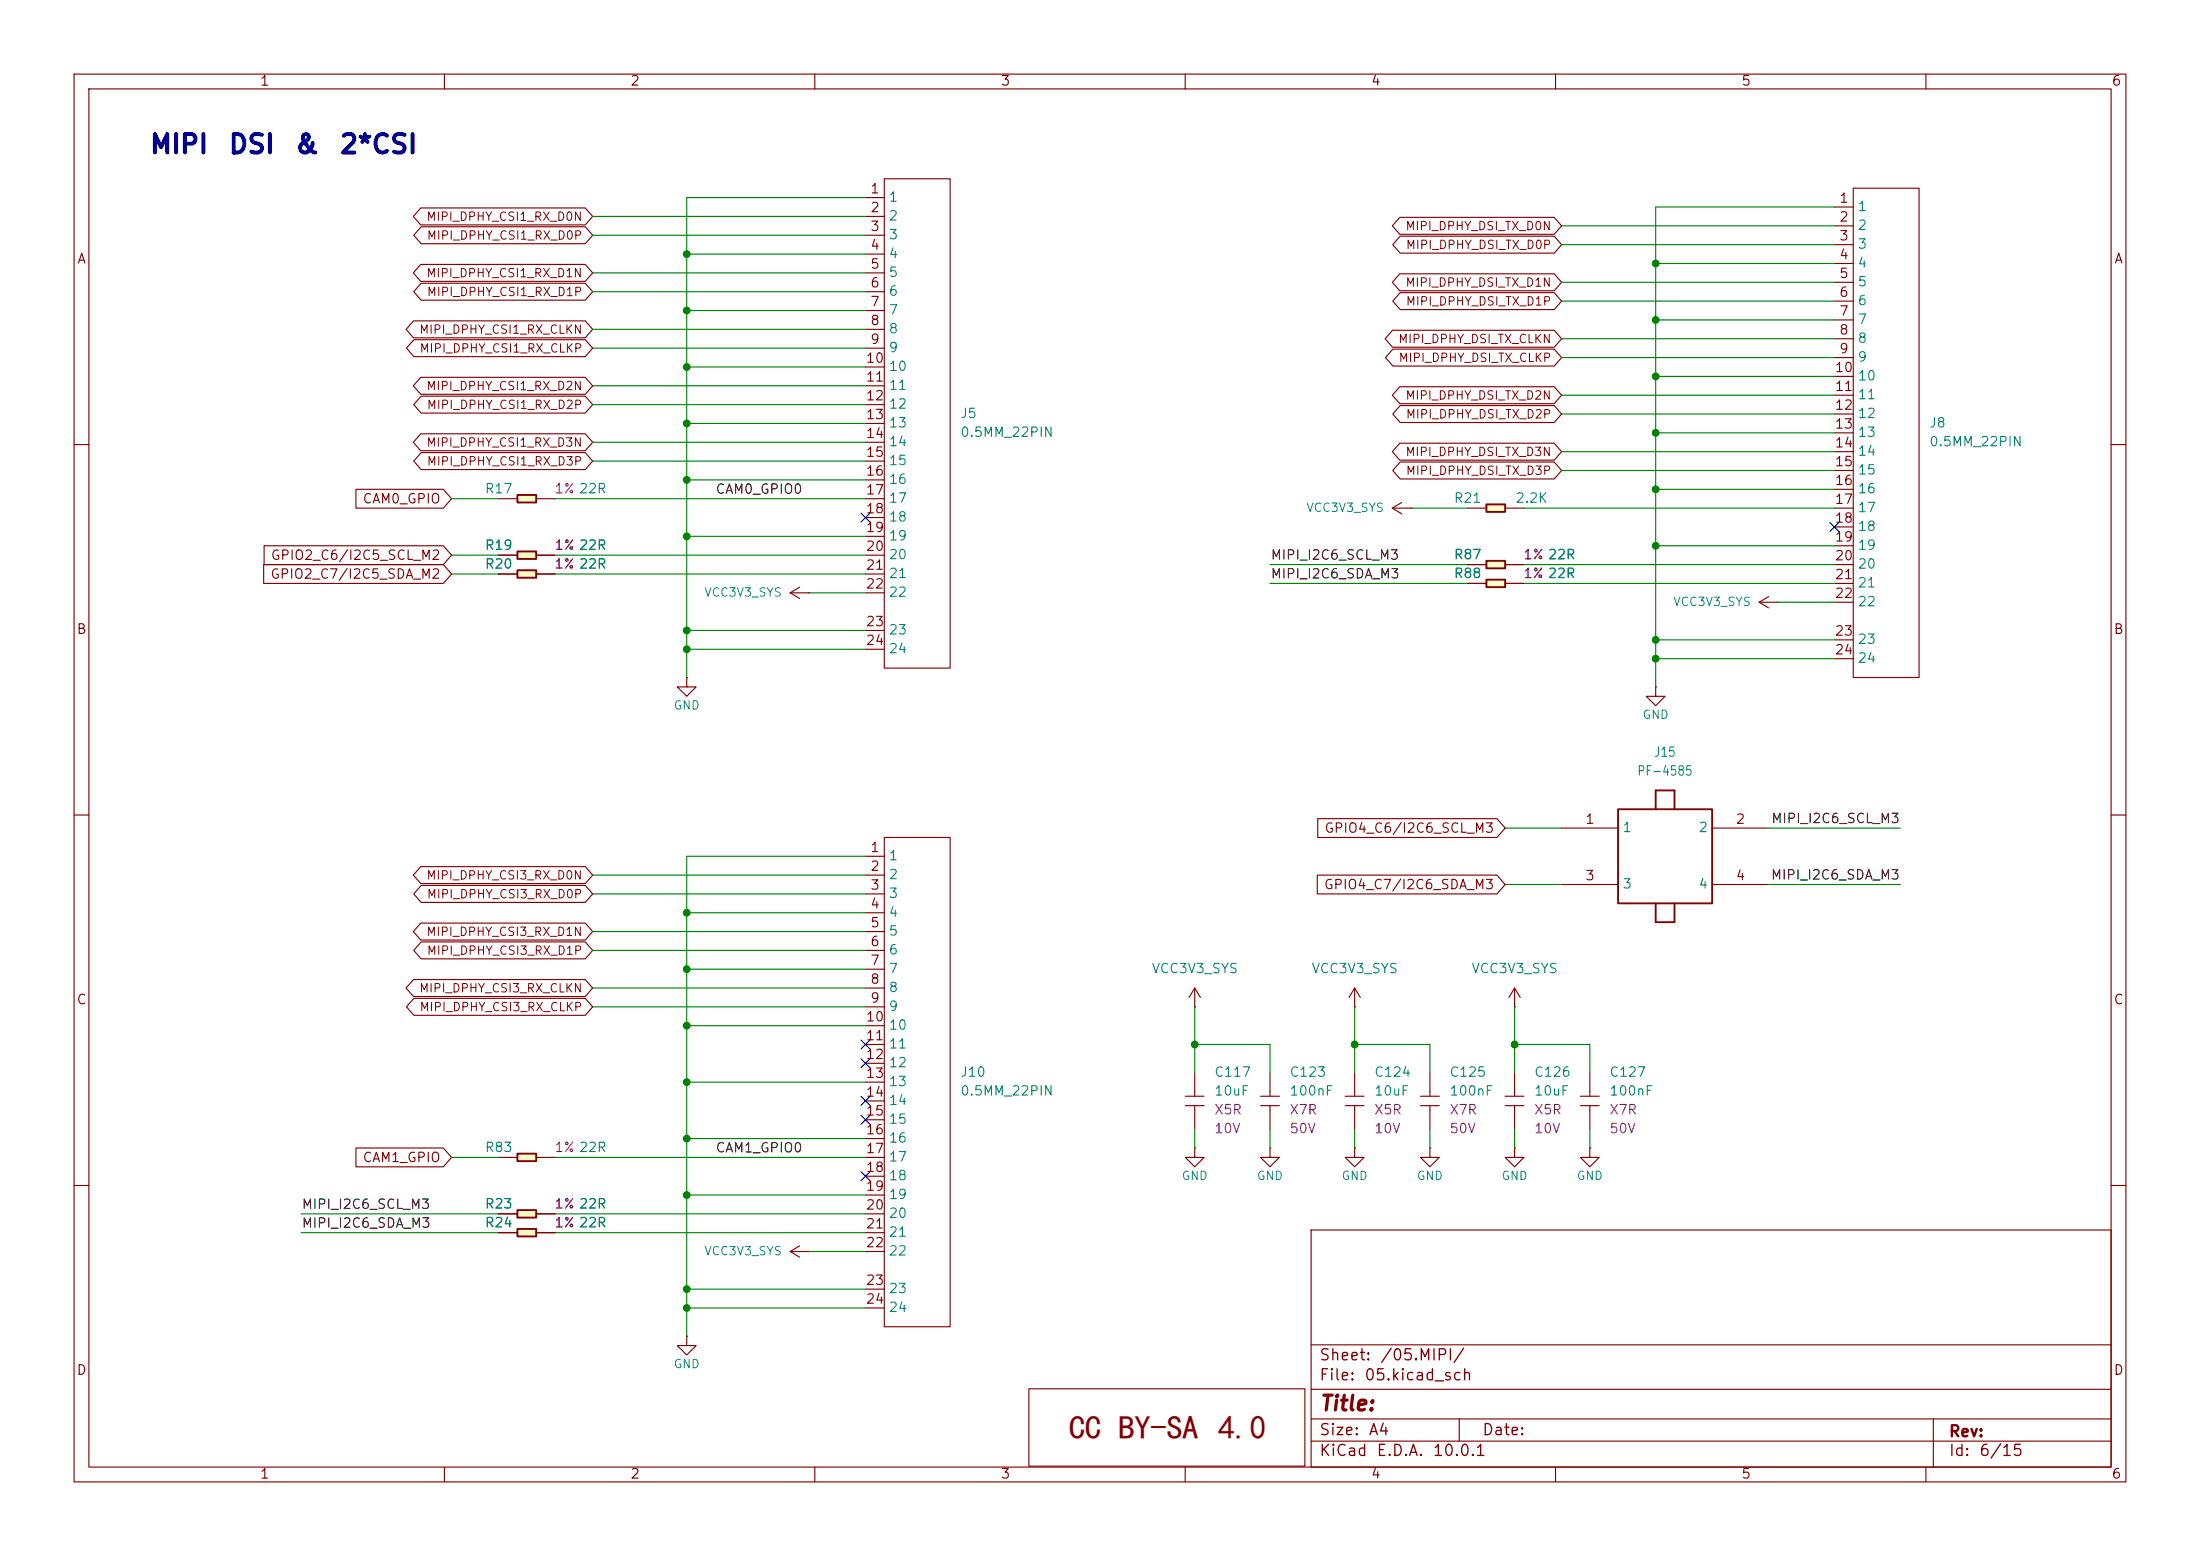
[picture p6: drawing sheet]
<svg xmlns="http://www.w3.org/2000/svg" width="297mm" height="210mm" viewBox="0 0 297 210" stroke-linecap="round" stroke-linejoin="round" font-family="sans-serif">
<path d="M0 0h297v210h-297z" fill="#fff" stroke="#fff" stroke-width=".14"/>
<g fill="none" stroke="#830000" stroke-width=".15">
<path d="M10 10h277v190h-277zM12 12h273v186h-273zM60 10v2M110 10v2M160 10v2M210 10v2M260 10v2M10 60h2M108 79.2l-1.3 .8M285 60h2M106.7 80l1.3 .8M106.7 80h2.5"/>
<path d="M109.2 80h.1M223.5 92.7v1.3h1.3l-1.3 1.3-1.2-1.3h1.2M223.5 92.7h.1M237.5 81.3l1.3 .7M237.5 81.3h2.5M238.8 80.5l-1.3 .8M240 81.3h.1M10 110h2M116.8 115.6h2.6M116.8 118.1h2.6M119.4 113h8.9v66.1h-8.9zM210.8 111.8h7.6"/>
<path d="M210.8 119.4h7.6M231.1 111.8h7.7M231.1 119.4h7.7M285 110h2M116.8 120.7h2.6M116.8 123.2h2.6M116.8 125.7h2.6M116.8 128.3h2.6M116.8 130.8h2.6M116.8 133.4h2.6M116.8 135.9h2.6M116.8 138.4h2.6"/>
<path d="M161.3 135.9h.1M161.3 133.4v2.5M161.3 133.4l-.8 1.2M161.3 133.4l.8 1.2M116.8 141h2.6M116.8 143.5h2.6M116.8 146.1h2.6M116.8 148.6h2.6M116.8 151.1h2.6M116.8 153.7h2.6M116.8 156.2h2.6M116.8 158.8h2.6"/>
<path d="M160 148h2.6M160 149.2h2.6M161.3 154.9v1.3h1.3l-1.3 1.3-1.3-1.3h1.3M161.3 154.9h.1M161.3 144.8v3.2M161.3 149.2v3.2M171.5 154.9v1.3h1.2l-1.2 1.3-1.3-1.3h1.3M171.5 154.9h.1M182.9 154.9v1.3h1.3l-1.3 1.3-1.3-1.3h1.3M182.9 154.9h.1M203.2 148h2.5M203.2 149.2h2.5"/>
<path d="M204.5 144.8v3.2M204.5 149.2v3.2M213.4 148h2.5M213.4 149.2h2.5M214.6 144.8v3.2M214.6 149.2v3.2M10 160h2M106.7 168.9l1.3 .8M106.7 168.9h2.5M108 168.1l-1.3 .8M109.2 168.9h.1M116.8 168.9h2.6"/>
<path d="M116.8 161.3h2.6M116.8 163.8h2.6M116.8 166.4h2.6M116.8 174h2.6M116.8 176.5h2.6M177 166h108v32h-108zM285 160h2M60 198v2M110 198v2M138.9 187.4h37.3v10.5h-37.3zM160 198v2M177 194.5h108"/>
<path d="M177 191.5h108M177 187.5h108M177 181.5h108M197 191.5v3M210 198v2M260 198v2M261 191.5v6.5"/>
</g>
<path d="M218.4 109.2h12.7v12.7h-12.7zM223.5 109.2v-2.5h2.6v2.5M223.5 121.9v2.6h2.6v-2.6" fill="none" stroke="#830000" stroke-width=".25"/>
<path d="M69.9 77h2.5v1h-2.5z" fill="#ffffc2"/>
<path d="M69.9 77h2.5v1h-2.5z" fill="none" stroke="#830000" stroke-width=".25"/>
<path d="M67.3 77.5h2.6M72.4 77.5h2.5" fill="none" stroke="#830000" stroke-width=".15"/>
<path d="M69.9 66.8h2.5v1h-2.5z" fill="#ffffc2"/>
<path d="M69.9 66.8h2.5v1h-2.5z" fill="none" stroke="#830000" stroke-width=".25"/>
<path d="M67.3 67.3h2.6M72.4 67.3h2.5" fill="none" stroke="#830000" stroke-width=".15"/>
<path d="M69.9 74.4h2.5v1h-2.5z" fill="#ffffc2"/>
<path d="M69.9 74.4h2.5v1h-2.5z" fill="none" stroke="#830000" stroke-width=".25"/>
<g fill="none" stroke="#830000" stroke-width=".15">
<path d="M116.8 26.7h2.6M116.8 29.2h2.6M116.8 31.8h2.6M116.8 34.3h2.6M116.8 36.8h2.6M116.8 39.4h2.6M119.4 24.1h8.9v66.1h-8.9zM247.7 27.9h2.5M247.7 30.5h2.5M247.7 33h2.5M247.7 35.6h2.5M247.7 38.1h2.5"/>
<path d="M250.2 25.4h8.9v66h-8.9zM116.8 41.9h2.6M116.8 44.5h2.6M116.8 47h2.6M116.8 49.5h2.6M116.8 52.1h2.6M116.8 54.6h2.6M116.8 57.2h2.6M116.8 59.7h2.6M247.7 40.6h2.5M247.7 43.2h2.5M247.7 45.7h2.5"/>
<path d="M247.7 48.3h2.5M247.7 50.8h2.5M247.7 53.3h2.5M247.7 55.9h2.5M247.7 58.4h2.5M67.3 74.9h2.6M72.4 74.9h2.5M116.8 74.9h2.6M116.8 62.2h2.6M116.8 64.8h2.6M116.8 67.3h2.6M116.8 69.9h2.6"/>
<path d="M116.8 72.4h2.6M116.8 77.5h2.6M247.7 61h2.5M247.7 63.5h2.5M247.7 66h2.5M247.7 68.6h2.5M247.7 71.1h2.5M247.7 73.7h2.5M247.7 76.2h2.5M247.7 78.7h2.5M92.7 91.4v1.3h1.3l-1.3 1.3-1.3-1.3h1.3M92.7 91.4h.1"/>
<path d="M116.8 80h2.6M116.8 85.1h2.6M116.8 87.6h2.6M247.7 81.3h2.5M247.7 86.4h2.5M247.7 88.9h2.5M170.2 148h2.5M170.2 149.2h2.5M171.5 144.8v3.2M171.5 149.2v3.2"/>
</g>
<path d="M69.9 163.3h2.5v1h-2.5z" fill="#ffffc2"/>
<path d="M69.9 163.3h2.5v1h-2.5z" fill="none" stroke="#830000" stroke-width=".25"/>
<path d="M67.3 163.8h2.6M72.4 163.8h2.5" fill="none" stroke="#830000" stroke-width=".15"/>
<path d="M69.9 155.7h2.5v1h-2.5z" fill="#ffffc2"/>
<path d="M69.9 155.7h2.5v1h-2.5z" fill="none" stroke="#830000" stroke-width=".25"/>
<path d="M67.3 156.2h2.6M72.4 156.2h2.5" fill="none" stroke="#830000" stroke-width=".15"/>
<path d="M69.9 165.9h2.5v1h-2.5z" fill="#ffffc2"/>
<path d="M69.9 165.9h2.5v1h-2.5z" fill="none" stroke="#830000" stroke-width=".25"/>
<path d="M67.3 166.4h2.6M72.4 166.4h2.5" fill="none" stroke="#830000" stroke-width=".15"/>
<path d="M200.7 68.1h2.5v1h-2.5z" fill="#ffffc2"/>
<path d="M200.7 68.1h2.5v1h-2.5z" fill="none" stroke="#830000" stroke-width=".25"/>
<path d="M198.1 68.6h2.6M203.2 68.6h2.5" fill="none" stroke="#830000" stroke-width=".15"/>
<path d="M200.7 75.7h2.5v1h-2.5z" fill="#ffffc2"/>
<path d="M200.7 75.7h2.5v1h-2.5z" fill="none" stroke="#830000" stroke-width=".25"/>
<path d="M198.1 76.2h2.6M203.2 76.2h2.5" fill="none" stroke="#830000" stroke-width=".15"/>
<path d="M200.7 78.2h2.5v1h-2.5z" fill="#ffffc2"/>
<path d="M200.7 78.2h2.5v1h-2.5z" fill="none" stroke="#830000" stroke-width=".25"/>
<g fill="none" stroke="#830000" stroke-width=".15">
<path d="M56.8 35.7h22.2l1 1.1-1 1.2h-22.2l-1-1.2zM56.8 28.1h22.2l1 1.1-1 1.2h-22.2l-1-1.2zM56.9 38.2h22.1l1 1.2-1 1.1h-22.1l-1-1.1zM56.9 30.6h22.1l1 1.2-1 1.1h-22.1l-1-1.1zM189 29.3h20.8l1 1.2-1 1.1h-20.8l-1-1.1zM189 37h20.8l1 1.1-1 1.1h-20.8l-1-1.1zM189 39.5h20.8l1 1.1-1 1.2h-20.8l-1-1.2zM189 31.9h20.8l1 1.1-1 1.2h-20.8l-1-1.2zM55.8 43.3h23.2l1 1.2-1 1.1h-23.2l-1-1.1zM55.9 45.8h23.1l1 1.2-1 1.1h-23.1l-1-1.1zM56.8 58.5h22.2l1 1.2-1 1.1h-22.2l-1-1.1zM56.8 50.9h22.2l1 1.2-1 1.1h-22.2l-1-1.1z"/>
<path d="M56.9 53.5h22.1l1 1.1-1 1.2h-22.1l-1-1.2zM188 44.6h21.8l1 1.1-1 1.2h-21.8l-1-1.2zM188 47.1h21.8l1 1.2-1 1.1h-21.8l-1-1.1zM189 59.8h20.8l1 1.2-1 1.1h-20.8l-1-1.1zM189 52.2h20.8l1 1.1-1 1.2h-20.8l-1-1.2zM189 54.7h20.8l1 1.2-1 1.1h-20.8l-1-1.1zM35.6 76.2h24.2l1.2 1.3-1.2 1.2h-24.2zM35.7 73.7h24.1l1.2 1.2-1.2 1.3h-24.1zM48.1 66h11.7l1.2 1.3-1.2 1.3h-11.7zM56.9 61.1h22.1l1 1.1-1 1.2h-22.1l-1-1.2zM67.3 77.5h2.6M67.3 74.9h2.6"/>
<path d="M72.4 77.5h2.5M72.4 74.9h2.5M188 68.6l1.2 .7M188 68.6h2.5M189 62.4h20.8l1 1.1-1 1.1h-20.8l-1-1.1zM189.2 67.8l-1.2 .8M190.5 68.6h.1M198.1 78.7h2.6M198.1 76.2h2.6M203.2 78.7h2.5M203.2 76.2h2.5M56.8 117h22.2l1 1.1-1 1.2h-22.2l-1-1.2z"/>
<path d="M56.9 119.5h22.1l1 1.2-1 1.1h-22.1l-1-1.1zM177.8 118.1h24.3l1.1 1.3-1.1 1.3h-24.3zM177.9 110.5h24.2l1.1 1.3-1.1 1.2h-24.2zM55.8 132.2h23.2l1 1.2-1 1.1h-23.2l-1-1.1zM55.9 134.7h23.1l1 1.2-1 1.1h-23.1l-1-1.1zM56.8 124.6h22.2l1 1.1-1 1.2h-22.2l-1-1.2zM56.9 127.1h22.1l1 1.2-1 1.1h-22.1l-1-1.1zM182.9 135.9h.1M182.9 133.4l-.8 1.2M182.9 133.4l.7 1.2M182.9 133.4v2.5M204.5 135.9h.1"/>
<path d="M204.5 133.4l-.8 1.2M204.5 133.4l.7 1.2M204.5 133.4v2.5M48.1 154.9h11.7l1.2 1.3-1.2 1.3h-11.7zM181.6 148h2.6M181.6 149.2h2.6M182.9 144.8v3.2M182.9 149.2v3.2M191.8 148h2.5M191.8 149.2h2.5M193 154.9v1.3h1.3l-1.3 1.3-1.2-1.3h1.2M193 154.9h.1"/>
<path d="M193 144.8v3.2M193 149.2v3.2M204.5 154.9v1.3h1.2l-1.2 1.3-1.3-1.3h1.3M204.5 154.9h.1M214.6 154.9v1.3h1.3l-1.3 1.3-1.2-1.3h1.2M214.6 154.9h.1M67.3 163.8h2.6M67.3 166.4h2.6M72.4 163.8h2.5M72.4 166.4h2.5M92.7 180.3v1.3h1.3l-1.3 1.3-1.3-1.3h1.3M92.7 180.3h.1"/>
</g>
<g fill="none" stroke="#008300" stroke-width=".15">
<path d="M80 36.8h36.8M80 39.4h36.8M80 29.2h36.8M80 31.8h36.8M92.7 34.3h24.1M116.8 26.7h-24.1v64.7M210.8 33h36.9M210.8 30.5h36.9M210.8 38.1h36.9M223.5 35.6h24.2M247.7 27.9h-24.2v64.8M80 44.5h36.8"/>
<path d="M80 59.7h36.8M80 54.6h36.8M80 47h36.8M80 52.1h36.8M92.7 57.2h24.1M92.7 49.5h24.1M92.7 41.9h24.1M210.8 40.6h36.9M210.8 53.3h36.9M210.8 48.3h36.9M210.8 45.7h36.9M210.8 55.9h36.9"/>
<path d="M223.5 58.4h24.2M223.5 43.2h24.2M223.5 50.8h24.2M61 77.5h6.3M61 67.3h6.3M61 74.9h6.3M74.9 77.5h41.9M74.9 67.3h41.9M74.9 74.9h41.9M80 62.2h36.8M92.7 72.4h24.1M92.7 64.8h24.1"/>
<path d="M171.5 78.7h26.6M171.5 76.2h26.6M190.5 68.6h7.6M205.7 78.7h42M205.7 76.2h42M205.7 68.6h42M210.8 63.5h36.9M210.8 61h36.9M223.5 66h24.2M223.5 73.7h24.2M92.7 85.1h24.1M92.7 87.6h24.1"/>
<path d="M109.2 80h7.6M223.5 86.4h24.2M223.5 88.9h24.2M240 81.3h7.7M80 118.1h36.8M116.8 115.6h-24.1v64.7M203.2 111.8h7.6M203.2 119.4h7.6M238.8 111.8h17.7M238.8 119.4h17.7M80 128.3h36.8M80 125.7h36.8"/>
<path d="M80 133.4h36.8M80 120.7h36.8M80 135.9h36.8M92.7 138.4h24.1M92.7 130.8h24.1M92.7 123.2h24.1M161.3 135.9v8.9M182.9 135.9v8.9M204.5 135.9v8.9M61 156.2h6.3M74.9 156.2h41.9M92.7 153.7h24.1"/>
<path d="M92.7 146.1h24.1M161.3 152.4v2.5M161.3 141h10.2v3.8M171.5 152.4v2.5M182.9 141h10.1v3.8M182.9 152.4v2.5M193 152.4v2.5M204.5 141h10.1v3.8M204.5 152.4v2.5M214.6 152.4v2.5M40.6 166.4h26.7M40.6 163.8h26.7"/>
<path d="M74.9 166.4h41.9M74.9 163.8h41.9M92.7 161.3h24.1M92.7 174h24.1M92.7 176.5h24.1M109.2 168.9h7.6"/>
</g>
<g fill="none" stroke="#000083" stroke-width=".15">
<path d="M116.2 69.2l1.2 1.3M117.4 69.2l-1.2 1.3M247 70.5l1.3 1.2M248.3 70.5l-1.3 1.2M116.2 150.5l1.2 1.2M116.2 142.9l1.2 1.2M116.2 148l1.2 1.2M116.2 158.1l1.2 1.3M116.2 140.4l1.2 1.2M117.4 150.5l-1.2 1.2M117.4 142.9l-1.2 1.2M117.4 148l-1.2 1.2"/>
<path d="M117.4 158.1l-1.2 1.3M117.4 140.4l-1.2 1.2"/>
</g>
<g fill="#008300" stroke="#008300" stroke-width=".14">
<circle cx="92.7" cy="64.8" r=".46"/>
<circle cx="92.7" cy="34.3" r=".46"/>
<circle cx="92.7" cy="49.5" r=".46"/>
<circle cx="92.7" cy="41.9" r=".46"/>
<circle cx="92.7" cy="161.3" r=".46"/>
<circle cx="223.5" cy="58.4" r=".46"/>
<circle cx="223.5" cy="73.7" r=".46"/>
<circle cx="223.5" cy="66" r=".46"/>
<circle cx="92.7" cy="123.2" r=".46"/>
<circle cx="92.7" cy="130.8" r=".46"/>
<circle cx="92.7" cy="146.1" r=".46"/>
<circle cx="92.7" cy="138.4" r=".46"/>
<circle cx="92.7" cy="153.7" r=".46"/>
<circle cx="92.7" cy="174" r=".46"/>
<circle cx="92.7" cy="176.5" r=".46"/>
<circle cx="161.3" cy="141" r=".46"/>
<circle cx="92.7" cy="72.4" r=".46"/>
<circle cx="92.7" cy="57.2" r=".46"/>
<circle cx="92.7" cy="85.1" r=".46"/>
<circle cx="92.7" cy="87.6" r=".46"/>
<circle cx="223.5" cy="50.8" r=".46"/>
<circle cx="223.5" cy="88.9" r=".46"/>
<circle cx="223.5" cy="86.4" r=".46"/>
<circle cx="223.5" cy="35.6" r=".46"/>
<circle cx="223.5" cy="43.2" r=".46"/>
<circle cx="204.5" cy="141" r=".46"/>
<circle cx="182.9" cy="141" r=".46"/>
</g>
<text font-size="4.5" fill="#830000" x="144.3" y="194.2">CC BY-SA 4.0</text>
<g font-size="2.5" fill="#0000c2">
<text x="20.1" y="21.3">MIPI</text>
<text x="30.7" y="21.3">DSI</text>
<text x="39.7" y="21.3">&amp;</text>
<text x="45.7" y="21.3">2*CSI</text>
</g>
<text font-size="2" fill="#830000" x="178" y="190.9">Title:</text>
<g font-size="1.5" fill="#830000">
<text x="178" y="184">Sheet:</text>
<text x="186.2" y="184">/05.MIPI/</text>
<text x="178" y="186.7">File:</text>
<text x="184.1" y="186.7">05.kicad_sch</text>
<text x="178" y="196.9">KiCad</text>
<text x="178" y="194.1">Size:</text>
<text x="184.7" y="194.1">A4</text>
<text x="185.7" y="196.9">E.D.A.</text>
<text x="193.3" y="196.9">10.0.1</text>
<text x="200" y="194.1">Date:</text>
<text x="263" y="194.3">Rev:</text>
<text x="263" y="196.9">Id:</text>
<text x="267.1" y="196.9">6/15</text>
</g>
<g font-size="1.3" fill="#830000">
<text x="35" y="11.9">1</text>
<text x="85" y="11.9">2</text>
<text x="135" y="11.9">3</text>
<text x="185" y="11.9">4</text>
<text x="235" y="11.9">5</text>
<text x="285" y="11.9">6</text>
<text x="117.4" y="26.4">1</text>
<text x="117.4" y="29">2</text>
<text x="248.2" y="27.7">1</text>
<text x="10.3" y="35.9">A</text>
<text x="117.4" y="31.5">3</text>
<text x="117.4" y="34">4</text>
<text x="248.2" y="30.2">2</text>
<text x="248.2" y="32.8">3</text>
<text x="248.2" y="35.3">4</text>
<text x="285.3" y="35.9">A</text>
<text x="117.4" y="36.6">5</text>
<text x="117.4" y="39.1">6</text>
<text x="117.4" y="41.7">7</text>
<text x="248.2" y="37.8">5</text>
<text x="248.2" y="40.4">6</text>
<text x="117.4" y="44.2">8</text>
<text x="117.4" y="46.7">9</text>
<text x="248.2" y="42.9">7</text>
<text x="248.2" y="45.5">8</text>
<text x="116.8" y="49.3">10</text>
<text x="116.8" y="51.8">11</text>
<text x="247.6" y="50.5">10</text>
<text x="247.6" y="53.1">11</text>
<text x="248.2" y="48">9</text>
<text x="116.8" y="54.4">12</text>
<text x="116.8" y="56.9">13</text>
<text x="116.8" y="59.4">14</text>
<text x="247.6" y="55.6">12</text>
<text x="247.6" y="58.2">13</text>
<text x="116.8" y="62">15</text>
<text x="116.8" y="64.5">16</text>
<text x="247.6" y="60.7">14</text>
<text x="247.6" y="63.2">15</text>
<text x="247.6" y="65.8">16</text>
<text x="48.9" y="68.3">CAM0_GPIO</text>
<text x="116.8" y="67.1">17</text>
<text x="116.8" y="69.6">18</text>
<text x="247.6" y="68.3">17</text>
<text x="247.6" y="70.9">18</text>
<text x="36.5" y="75.9">GPIO2_C6/I2C5_SCL_M2</text>
<text x="116.8" y="72.1">19</text>
<text x="116.8" y="74.7">20</text>
<text x="116.8" y="77.2">21</text>
<text x="247.6" y="73.4">19</text>
<text x="247.6" y="75.9">20</text>
<text x="36.4" y="78.4">GPIO2_C7/I2C5_SDA_M2</text>
<text x="116.8" y="79.8">22</text>
<text x="247.6" y="78.5">21</text>
<text x="247.6" y="81">22</text>
<text x="10.3" y="85.9">B</text>
<text x="116.8" y="84.8">23</text>
<text x="116.8" y="87.4">24</text>
<text x="247.6" y="86.1">23</text>
<text x="247.6" y="88.6">24</text>
<text x="285.3" y="85.9">B</text>
<text x="178.7" y="112.7">GPIO4_C6/I2C6_SCL_M3</text>
<text x="213.9" y="111.5">1</text>
<text x="234.2" y="111.5">2</text>
<text x="117.4" y="115.3">1</text>
<text x="117.4" y="117.9">2</text>
<text x="213.9" y="119.1">3</text>
<text x="234.2" y="119.1">4</text>
<text x="117.4" y="120.4">3</text>
<text x="117.4" y="122.9">4</text>
<text x="117.4" y="125.5">5</text>
<text x="178.6" y="120.3">GPIO4_C7/I2C6_SDA_M3</text>
<text x="117.4" y="128">6</text>
<text x="117.4" y="130.6">7</text>
<text x="10.3" y="135.9">C</text>
<text x="117.4" y="133.1">8</text>
<text x="117.4" y="135.6">9</text>
<text x="285.3" y="135.9">C</text>
<text x="116.8" y="138.2">10</text>
<text x="116.8" y="140.7">11</text>
<text x="116.8" y="143.3">12</text>
<text x="116.8" y="145.8">13</text>
<text x="116.8" y="148.3">14</text>
<text x="116.8" y="150.9">15</text>
<text x="116.8" y="153.4">16</text>
<text x="116.8" y="156">17</text>
<text x="48.9" y="157.2">CAM1_GPIO</text>
<text x="116.8" y="158.5">18</text>
<text x="116.8" y="161">19</text>
<text x="116.8" y="163.6">20</text>
<text x="116.8" y="166.1">21</text>
<text x="116.8" y="168.7">22</text>
<text x="116.8" y="173.7">23</text>
<text x="116.8" y="176.3">24</text>
<text x="10.3" y="185.9">D</text>
<text x="285.3" y="185.9">D</text>
<text x="35" y="199.9">1</text>
<text x="85" y="199.9">2</text>
<text x="135" y="199.9">3</text>
<text x="185" y="199.9">4</text>
<text x="235" y="199.9">5</text>
<text x="285" y="199.9">6</text>
</g>
<g font-size="1.3" fill="#008383">
<text x="119.9" y="27.5">1</text>
<text x="250.7" y="28.8">1</text>
<text x="119.9" y="30.1">2</text>
<text x="119.9" y="32.6">3</text>
<text x="119.9" y="35.2">4</text>
<text x="250.7" y="31.3">2</text>
<text x="250.7" y="33.9">3</text>
<text x="119.9" y="37.7">5</text>
<text x="119.9" y="40.2">6</text>
<text x="250.7" y="36.4">4</text>
<text x="250.7" y="39">5</text>
<text x="250.7" y="41.5">6</text>
<text x="119.9" y="42.8">7</text>
<text x="119.9" y="45.3">8</text>
<text x="119.9" y="47.9">9</text>
<text x="250.7" y="44">7</text>
<text x="250.7" y="46.6">8</text>
<text x="119.9" y="50.4">10</text>
<text x="119.9" y="52.9">11</text>
<text x="250.7" y="49.1">9</text>
<text x="250.7" y="51.7">10</text>
<text x="119.9" y="55.5">12</text>
<text x="119.9" y="58">13</text>
<text x="129.5" y="56.7">J5</text>
<text x="129.5" y="59.3">0.5MM_22PIN</text>
<text x="250.7" y="54.2">11</text>
<text x="250.7" y="56.7">12</text>
<text x="250.7" y="59.3">13</text>
<text x="260.4" y="58">J8</text>
<text x="119.9" y="60.6">14</text>
<text x="119.9" y="63.1">15</text>
<text x="119.9" y="65.6">16</text>
<text x="250.7" y="61.8">14</text>
<text x="250.7" y="64.4">15</text>
<text x="260.4" y="60.6">0.5MM_22PIN</text>
<text x="65.4" y="66.9">R17</text>
<text x="119.9" y="68.2">17</text>
<text x="119.9" y="70.7">18</text>
<text x="196.2" y="68.2">R21</text>
<text x="204.5" y="68.2">2.2K</text>
<text x="250.7" y="66.9">16</text>
<text x="250.7" y="69.4">17</text>
<text x="250.7" y="72">18</text>
<text x="65.4" y="77.1">R20</text>
<text x="65.4" y="74.5">R19</text>
<text x="119.9" y="73.3">19</text>
<text x="119.9" y="75.8">20</text>
<text x="196.2" y="75.8">R87</text>
<text x="250.7" y="74.5">19</text>
<text x="250.7" y="77.1">20</text>
<text x="119.9" y="78.3">21</text>
<text x="119.9" y="80.9">22</text>
<text x="196.2" y="78.3">R88</text>
<text x="250.7" y="79.6">21</text>
<text x="250.7" y="82.1">22</text>
<text x="119.9" y="86">23</text>
<text x="119.9" y="88.5">24</text>
<text x="250.7" y="87.2">23</text>
<text x="250.7" y="89.8">24</text>
<text x="220.9" y="105">PF-4585</text>
<text x="223.2" y="102.5">J15</text>
<text x="218.9" y="112.6">1</text>
<text x="229.2" y="112.6">2</text>
<text x="119.9" y="116.4">1</text>
<text x="119.9" y="119">2</text>
<text x="119.9" y="121.5">3</text>
<text x="119.9" y="124.1">4</text>
<text x="218.9" y="120.2">3</text>
<text x="229.2" y="120.2">4</text>
<text x="119.9" y="126.6">5</text>
<text x="119.9" y="129.1">6</text>
<text x="119.9" y="131.7">7</text>
<text x="155.4" y="131.7">VCC3V3_SYS</text>
<text x="177" y="131.7">VCC3V3_SYS</text>
<text x="198.6" y="131.7">VCC3V3_SYS</text>
<text x="119.9" y="134.2">8</text>
<text x="119.9" y="136.8">9</text>
<text x="119.9" y="139.3">10</text>
<text x="119.9" y="141.8">11</text>
<text x="119.9" y="144.4">12</text>
<text x="119.9" y="146.9">13</text>
<text x="119.9" y="149.5">14</text>
<text x="129.5" y="145.6">J10</text>
<text x="129.5" y="148.2">0.5MM_22PIN</text>
<text x="163.8" y="145.6">C117</text>
<text x="163.8" y="148.2">10uF</text>
<text x="174" y="145.6">C123</text>
<text x="174" y="148.2">100nF</text>
<text x="185.4" y="145.6">C124</text>
<text x="185.4" y="148.2">10uF</text>
<text x="195.6" y="145.6">C125</text>
<text x="195.6" y="148.2">100nF</text>
<text x="207" y="145.6">C126</text>
<text x="207" y="148.2">10uF</text>
<text x="217.2" y="145.6">C127</text>
<text x="217.2" y="148.2">100nF</text>
<text x="65.4" y="155.8">R83</text>
<text x="119.9" y="152">15</text>
<text x="119.9" y="154.5">16</text>
<text x="119.9" y="157.1">17</text>
<text x="119.9" y="159.6">18</text>
<text x="65.4" y="163.4">R23</text>
<text x="65.4" y="166">R24</text>
<text x="119.9" y="162.2">19</text>
<text x="119.9" y="164.7">20</text>
<text x="119.9" y="167.2">21</text>
<text x="119.9" y="169.8">22</text>
<text x="119.9" y="174.9">23</text>
<text x="119.9" y="177.4">24</text>
</g>
<g font-size="1.3" fill="#830083">
<text x="74.8" y="66.9">1% 22R</text>
<text x="74.8" y="77.1">1% 22R</text>
<text x="74.8" y="74.5">1% 22R</text>
<text x="205.6" y="75.8">1% 22R</text>
<text x="205.6" y="78.3">1% 22R</text>
<text x="74.8" y="155.8">1% 22R</text>
<text x="163.8" y="150.7">X5R</text>
<text x="163.8" y="153.3">10V</text>
<text x="174" y="150.7">X7R</text>
<text x="174" y="153.3">50V</text>
<text x="185.4" y="150.7">X5R</text>
<text x="185.4" y="153.3">10V</text>
<text x="195.6" y="150.7">X7R</text>
<text x="195.6" y="153.3">50V</text>
<text x="207" y="150.7">X5R</text>
<text x="207" y="153.3">10V</text>
<text x="217.2" y="150.7">X7R</text>
<text x="217.2" y="153.3">50V</text>
<text x="74.8" y="163.4">1% 22R</text>
<text x="74.8" y="166">1% 22R</text>
</g>
<g font-size="1.3">
<text x="96.5" y="67">CAM0_GPIO0</text>
<text x="171.4" y="75.9">MIPI_I2C6_SCL_M3</text>
<text x="171.4" y="78.4">MIPI_I2C6_SDA_M3</text>
<text x="239" y="111.4">MIPI_I2C6_SCL_M3</text>
<text x="239" y="119">MIPI_I2C6_SDA_M3</text>
<text x="96.5" y="155.9">CAM1_GPIO0</text>
<text x="40.6" y="166">MIPI_I2C6_SDA_M3</text>
<text x="40.6" y="163.5">MIPI_I2C6_SCL_M3</text>
</g>
<g font-size="1.1" fill="#830000">
<text x="57.5" y="30.1">MIPI_DPHY_CSI1_RX_D0N</text>
<text x="57.5" y="32.6">MIPI_DPHY_CSI1_RX_D0P</text>
<text x="189.7" y="31.4">MIPI_DPHY_DSI_TX_D0N</text>
<text x="189.7" y="33.9">MIPI_DPHY_DSI_TX_D0P</text>
<text x="57.5" y="37.7">MIPI_DPHY_CSI1_RX_D1N</text>
<text x="57.5" y="40.3">MIPI_DPHY_CSI1_RX_D1P</text>
<text x="189.7" y="39">MIPI_DPHY_DSI_TX_D1N</text>
<text x="189.7" y="41.5">MIPI_DPHY_DSI_TX_D1P</text>
<text x="56.5" y="45.3">MIPI_DPHY_CSI1_RX_CLKN</text>
<text x="56.6" y="47.9">MIPI_DPHY_CSI1_RX_CLKP</text>
<text x="188.7" y="46.6">MIPI_DPHY_DSI_TX_CLKN</text>
<text x="57.5" y="53">MIPI_DPHY_CSI1_RX_D2N</text>
<text x="188.7" y="49.1">MIPI_DPHY_DSI_TX_CLKP</text>
<text x="57.5" y="55.5">MIPI_DPHY_CSI1_RX_D2P</text>
<text x="189.7" y="54.2">MIPI_DPHY_DSI_TX_D2N</text>
<text x="189.7" y="56.8">MIPI_DPHY_DSI_TX_D2P</text>
<text x="57.5" y="60.6">MIPI_DPHY_CSI1_RX_D3N</text>
<text x="57.5" y="63.1">MIPI_DPHY_CSI1_RX_D3P</text>
<text x="189.7" y="61.8">MIPI_DPHY_DSI_TX_D3N</text>
<text x="189.7" y="64.4">MIPI_DPHY_DSI_TX_D3P</text>
<text x="57.5" y="119">MIPI_DPHY_CSI3_RX_D0N</text>
<text x="57.5" y="121.5">MIPI_DPHY_CSI3_RX_D0P</text>
<text x="57.5" y="126.6">MIPI_DPHY_CSI3_RX_D1N</text>
<text x="57.5" y="129.2">MIPI_DPHY_CSI3_RX_D1P</text>
<text x="56.5" y="134.2">MIPI_DPHY_CSI3_RX_CLKN</text>
<text x="56.6" y="136.8">MIPI_DPHY_CSI3_RX_CLKP</text>
</g>
<g font-size="1.1" fill="#008383">
<text x="176.3" y="69.4">VCC3V3_SYS</text>
<text x="95" y="80.8">VCC3V3_SYS</text>
<text x="225.8" y="82.1">VCC3V3_SYS</text>
<text x="90.9" y="96.1">GND</text>
<text x="221.7" y="97.3">GND</text>
<text x="159.4" y="159.6">GND</text>
<text x="169.6" y="159.6">GND</text>
<text x="181" y="159.6">GND</text>
<text x="191.2" y="159.6">GND</text>
<text x="202.6" y="159.6">GND</text>
<text x="212.8" y="159.6">GND</text>
<text x="95" y="169.7">VCC3V3_SYS</text>
<text x="90.9" y="185">GND</text>
</g>
</svg>
